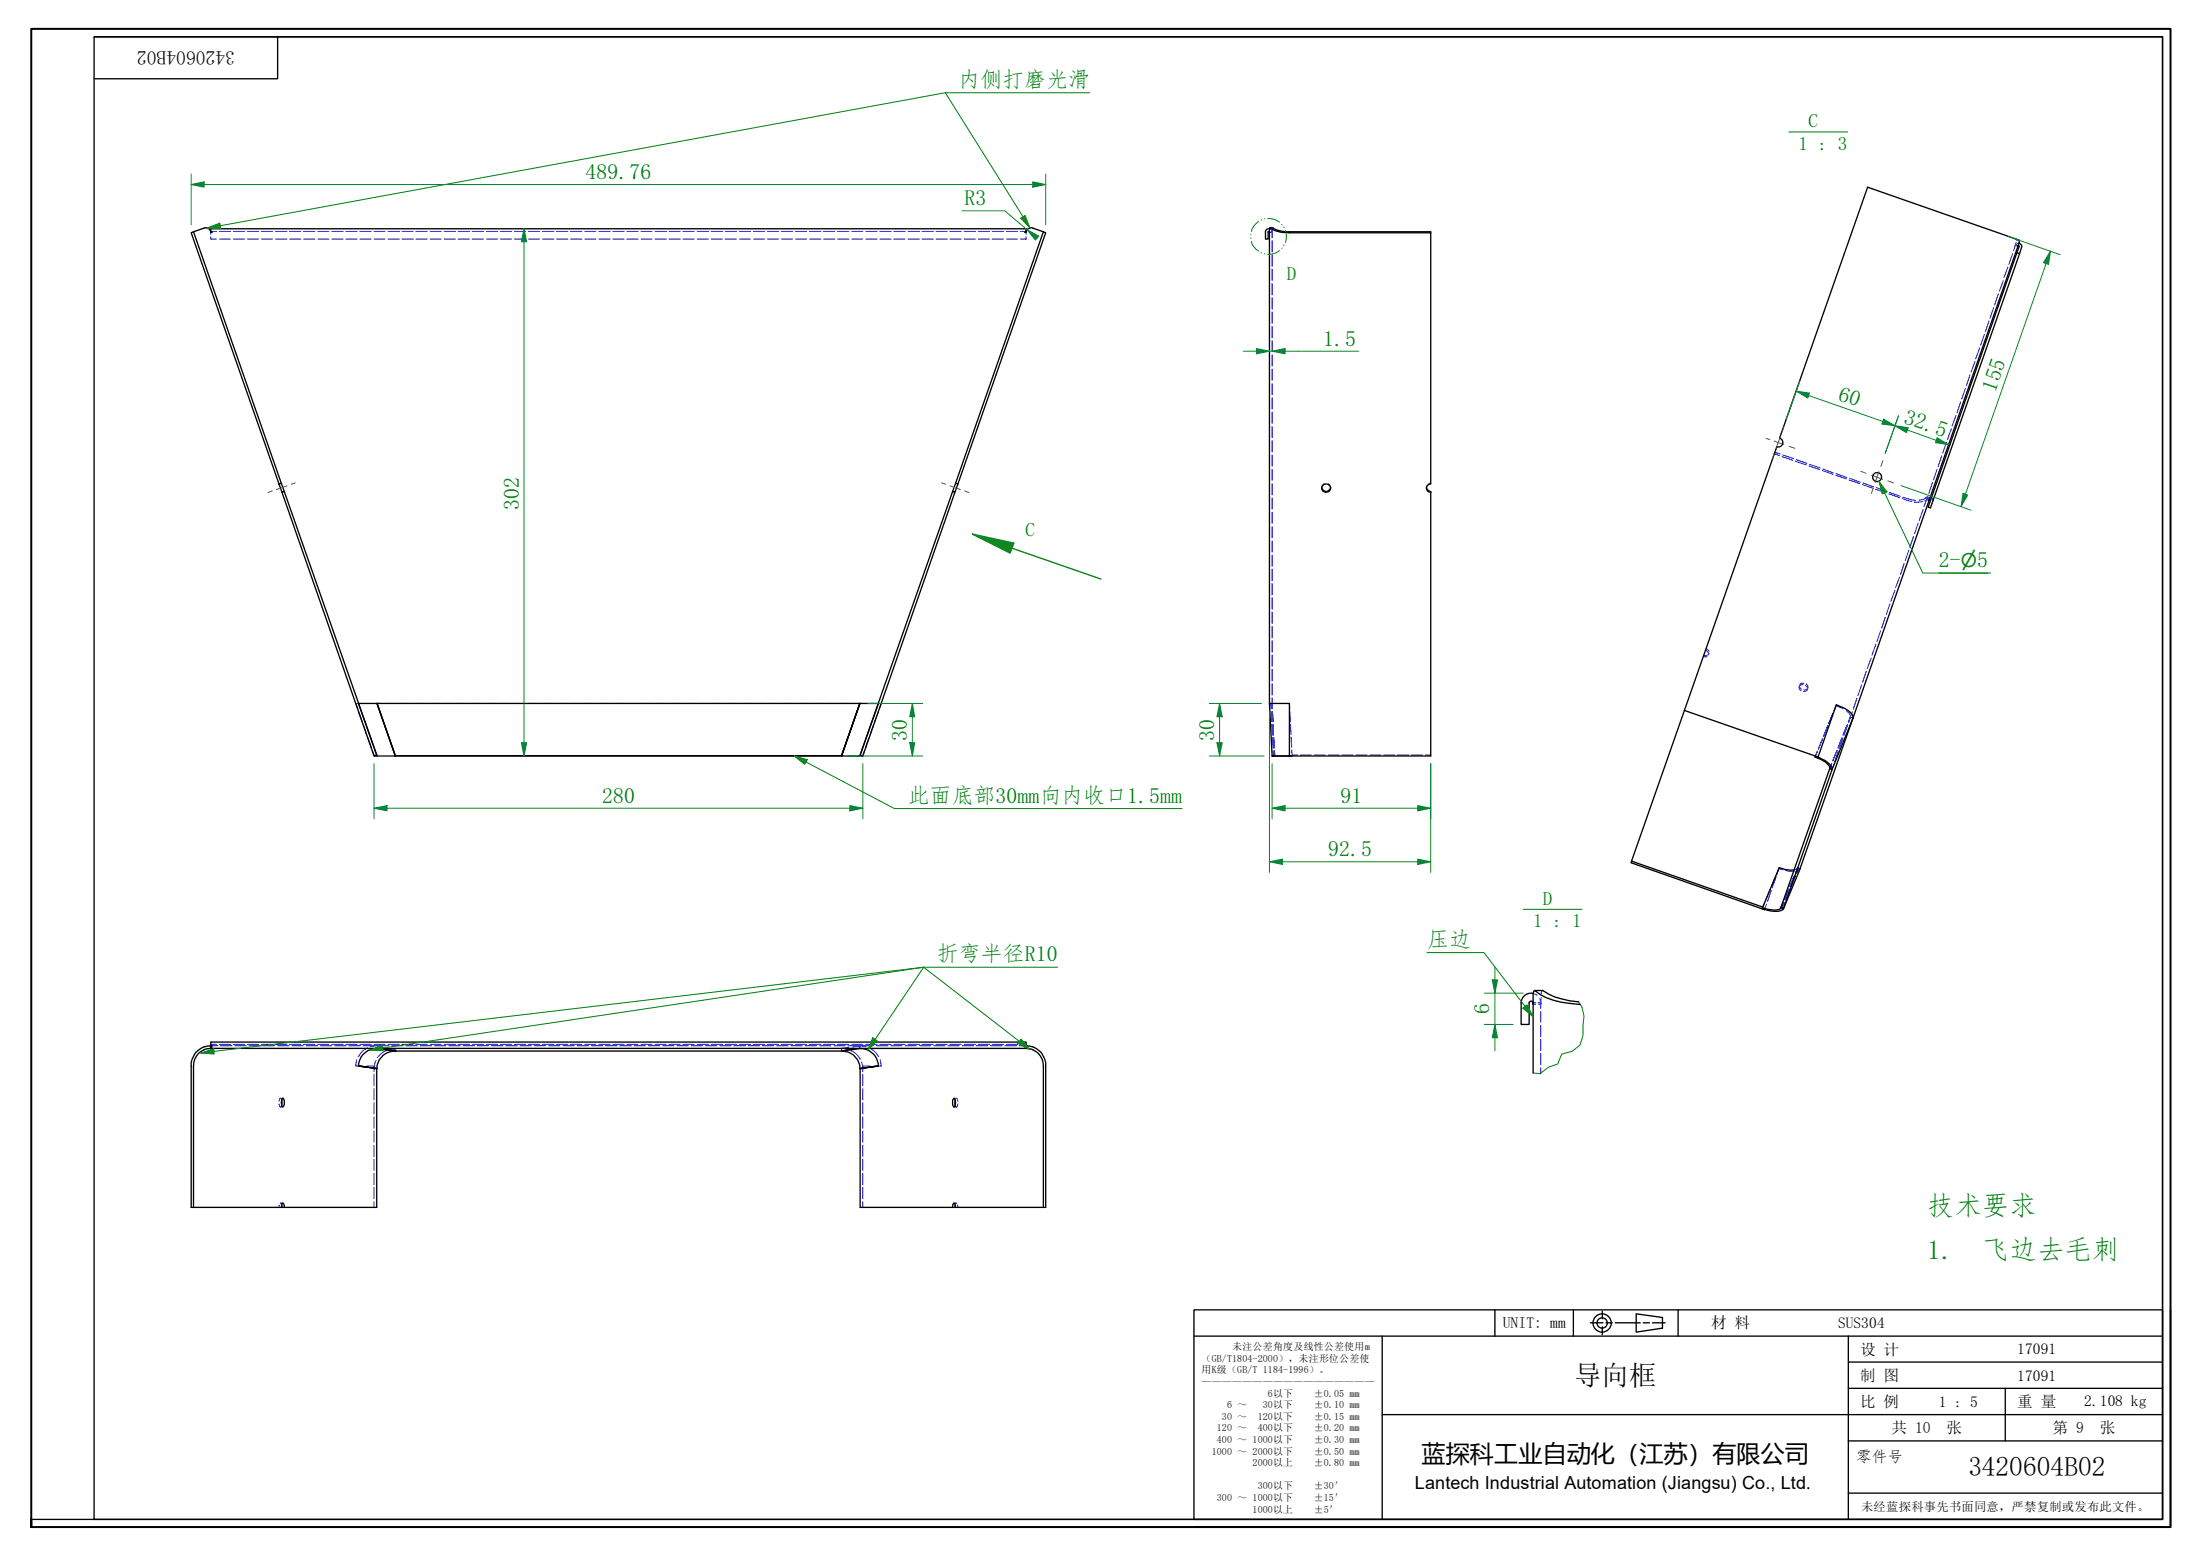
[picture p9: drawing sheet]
<svg xmlns="http://www.w3.org/2000/svg" width="420mm" height="297mm" viewBox="0 0 420 297" stroke-linecap="round" stroke-linejoin="round" font-family="sans-serif">
<g fill="none" stroke="#00f" stroke-width=".19">
<path d="M40.3 45.2v.4h1M40.3 44.3v.5M40.3 44.2h1M41.9 45.6h2.1M41.9 44.2h2.1M44.6 45.6h2.1M44.6 44.2h2.1M47.2 45.6h2.2M47.2 44.2h2.2M49.9 45.6h2.2M49.9 44.2h2.2M52.6 45.6h2.2"/>
<path d="M52.6 44.2h2.2M55.3 45.6h2.2M55.3 44.2h2.2M58 45.6h2.1M58 44.2h2.1M60.7 45.6h2.1M60.7 44.2h2.1M63.4 45.6h2.1M63.4 44.2h2.1M66 45.6h2.2M66 44.2h2.2M68.7 45.6h2.2"/>
<path d="M68.7 44.2h2.2M71.4 45.6h2.1M71.4 44.2h2.1M74.1 45.6h2.2M74.1 44.2h2.2M76.8 45.6h2.1M76.8 44.2h2.1M79.4 45.6h2.2M79.4 44.2h2.2M82.2 45.6h2.1M82.2 44.2h2.1M84.8 45.6h2.2"/>
<path d="M84.8 44.2h2.2M87.5 45.6h2.2M87.5 44.2h2.2M90.2 45.6h2.1M90.2 44.2h2.1M92.9 45.6h2.2M92.9 44.2h2.2M95.6 45.6h2.1M95.6 44.2h2.1M98.2 45.6h2.2M98.2 44.2h2.2M101 45.6h2.1"/>
<path d="M101 44.2h2.1M103.6 45.6h2.2M103.6 44.2h2.2M106.3 45.6h2.2M106.3 44.2h2.2M109 45.6h2.1M109 44.2h2.1M111.7 45.6h2.1M111.7 44.2h2.1M114.4 45.6h2.1M114.4 44.2h2.1M117 45.6h2.2"/>
<path d="M117 44.2h2.2M119.7 45.6h2.2M119.7 44.2h2.2M122.4 45.6h2.1M122.4 44.2h2.1M125.1 45.6h2.2M125.1 44.2h2.2M127.8 45.6h2.1M127.8 44.2h2.1M130.4 45.6h2.2M130.4 44.2h2.2M133.2 45.6h2.1"/>
<path d="M133.2 44.2h2.1M135.8 45.6h2.2M135.8 44.2h2.2M138.5 45.6h2.2M138.5 44.2h2.2M141.2 45.6h2.1M141.2 44.2h2.1M143.9 45.6h2.1M143.9 44.2h2.1M146.6 45.6h2.1M146.6 44.2h2.1M149.2 45.6h2.2"/>
<path d="M149.2 44.2h2.2M152 45.6h2.1M152 44.2h2.1M154.6 45.6h2.2M154.6 44.2h2.2M157.3 45.6h2.1M157.3 44.2h2.1M160 45.6h2.1M160 44.2h2.1M162.7 45.6h2.1M162.7 44.2h2.1M165.4 45.6h2.1"/>
<path d="M165.4 44.2h2.1M168 45.6h2.2M168 44.2h2.2M170.7 45.6h2.1M170.7 44.2h2.1M173.4 45.6h2.2M173.4 44.2h2.2M176.1 45.6h2.1M176.1 44.2h2.1M178.8 45.6h2.1M178.8 44.2h2.1M181.4 45.6h2.2"/>
<path d="M181.4 44.2h2.2M184.1 45.6h2.2M184.1 44.2h2.2M186.8 45.6h2.2M186.8 44.2h2.2M189.5 45.6h2.1M189.5 44.2h2.1M192.2 45.6h2.1M192.2 44.2h2.1M194.9 44.2h1.1M196 44.3v.5M196 45.2v.4h-1.1"/>
<path d="M242.4 44.4h.2M242.4 44.3h.2M242.4 43.7l.3 .1M242.8 44.4h.2M242.8 44.3h.2M242.9 44l.1 .3M243 44.4v1M243 43.9v.3M243 44.3v.1M243 45.9v2.2M243 48.6v2.2M243 51.4v2.2"/>
<path d="M243 54.1v2.2M243 56.8v2.2M243 59.5v2.3M243.1 43.5l-.1 .2M380.7 58.7l-.7 2.1M381.6 56.1l-.7 2.1M382.6 53.6l-.8 2M383.5 51l-.8 2M384.4 48.4l-.7 2.1M384.9 46.8l.2 .1M384.9 46.8l-.3 1.1M384.9 46.8h.1"/>
<path d="M384.9 46.8h.2M385.1 46.3l-.2 .4M385.1 45.6l.1 .4M385.1 46.6l-.2 .2M385.2 47h.2M385.3 46.9l.1 .1M385.6 46.4l-.3 .1M243 62.3v2.2M243 65v2.2M243 67.7v2.2M243 70.5v2.1M243 73.2v2.2"/>
<path d="M243 75.9v2.2M243 78.7v2.1M373.6 79.3l-.8 2M374.5 76.7l-.7 2.1M375.3 74.2l-.7 2M376.2 71.6l-.7 2M377.2 69l-.8 2M378.1 66.4l-.8 2.1M379 63.9l-.7 2M379.9 61.3l-.7 2.1M243 81.4v2.2M243 84.1v2.2"/>
<path d="M243 86.9v2.1M243 89.6v2.1M243 92.3v2.2M243 95v2.2M243 97.8v2.1M252.4 93.1v.1M252.9 92.4l-.3 .2-.2 .4M253.7 92.4l.2 .2 .2 .4M254.1 93.1v.1M272.4 93.1v.1M272.5 92.7l-.1 .3M273.2 92.3l-.3 .1"/>
<path d="M338.8 86.6l1.1 .4M339 86.3l1 .4M340.4 87.2l2 .7M340.5 86.9l2 .7M342.9 88.1l2.1 .7M343 87.7l2.1 .7M345.5 88.9l2 .7M345.6 88.6l2 .7M348 89.8l2.1 .7M348.1 89.5l2 .8M350.6 90.7l2 .7M350.6 90.4l2.1 .8"/>
<path d="M353.1 91.6l2.1 .7M353.3 91.3l2 .8M355.7 92.5l2 .7M355.8 92.2l2 .7M358.2 93.4l2 .7M358.3 93.1l2.1 .7M360.7 94.3l2.1 .7M360.9 94l2 .7M363.3 95.2l1.8 .5M363.4 94.9l2.4 .7M366.3 99.9l-.7 2M367.2 95.7l-1.6 .1"/>
<path d="M367.3 97.3l-.8 2.1M367.9 95.4h.1M368 94.9h-.1a1.8 1.8 0 0 1-1.4 .6M368 95l-.1 .3h.2M368 94.9h.2M368.1 95.4h-.2h.1M368.2 94.7l-.8 2.1M368.2 95.4l.2 .2M368.2 95.5l.2 .1M368.3 95.4l.1 .1M368.4 95.6h.1M368.4 95h.2"/>
<path d="M368.4 95.5h.1M368.4 95.4h.1M368.4 95l-.5 .4M368.5 95.2l-.1 .2M368.5 95l-.9 .6M369 95.2l.1 .5M369.1 92.1l-.7 2.1M370 89.6l-.7 2M370.8 87l-.7 2.1M371.7 84.4l-.7 2.1M372.7 81.8l-.8 2.1M243 100.5v2.2"/>
<path d="M243 103.2v2.2M243 106v2.1M243 108.6v2.3M243 111.4v2.2M243 114.1v2.2M243 116.8v2.2M243 119.6v2.2M360 117.8l-.7 2.1M360.9 115.3l-.7 2M361.9 112.7l-.8 2.1M362.8 110.2l-.8 2M363.7 107.6l-.7 2.1"/>
<path d="M364.6 105l-.7 2M365.4 102.4l-.7 2.1M68.1 134.3h-.2l.4 1M68.3 134.3h.2M68.5 135.8l.7 2M69.3 138.3l.7 2M72 134.3h1.1M73.7 134.3h2.1M76.3 134.3h2.2M79.1 134.3h2.1M81.8 134.3h2.1M84.5 134.3h2.2"/>
<path d="M87.2 134.3h2.1M89.9 134.3h2.2M92.6 134.3h2.2M95.3 134.3h2.2M98 134.3h2.2M100.8 134.3h2.1M103.4 134.3h2.3M106.2 134.3h2.1M108.9 134.3h2.2M111.6 134.3h2.2M114.3 134.3h2.2M117 134.3h2.2"/>
<path d="M119.8 134.3h2.1M122.4 134.3h2.3M125.2 134.3h2.1M127.9 134.3h2.1M130.6 134.3h2.2M133.3 134.3h2.1M136 134.3h2.2M138.7 134.3h2.2M141.4 134.3h2.2M144.1 134.3h2.2M146.9 134.3h2.1M149.5 134.3h2.3"/>
<path d="M152.3 134.3h2.1M155 134.3h2.2M157.7 134.3h2.2M160.4 134.3h2.2M163.1 134.3h1.1M164.2 134.3h.1M166.9 138.3l-.7 2M167.8 135.8l-.7 2M167.8 134.3h.1M168.1 134.3h.2l-.3 1M242.4 134.3h.2M242.8 135.8l.1 2"/>
<path d="M242.8 134.3h.2M242.9 138.3l.1 2M243 134.3h-.3l.1 1M243 122.3v2.2M243 125v2.2M243 127.7v2.3M243 130.5v2.2M243 133.2v1.1M243 134.3v1M243 135.8l.1 2M243.1 138.3l.1 2M246.3 134.3v1"/>
<path d="M246.3 135.8l.1 2M246.4 138.2l.2 2M325.7 124.1l.3 .2 .3 .3M325.8 123.8l.6 .5M326 125.3l-.1 .1-.6-.1M326.1 125l-.7 .1M326.3 124.9v.1M326.4 124.7v.1M343.7 131h-.1M343.7 130.8v.1M344.4 130.7a.63 .63 0 0 0-.8 .4 .63 .63 0 0 0 .4 .8M344.5 130.4a.61 .61 0 0 0-.8 .4 .61 .61 0 0 0 .3 .8"/>
<path d="M344.8 130.9a.61 .61 0 0 1 .4 .7M344.9 130.5l.4 .5-.1 .3M345.2 131.6a.6 .6 0 0 1-.8 .4M345.2 131.6h.1M345.2 131.3a.6 .6 0 0 1-.7 .4M345.2 131.3v.1M349.1 138.5l-.8 2M349.1 138.6l-.9 2M350 136.2l-.8 2M350.1 136.1l-.9 2M352 135.3l-1.4-.6-.3 1M352.6 135.7l.6 .5 .2 .5v.2"/>
<path d="M352.8 138.4l-.8 1.9M352.9 138.4l-.7 2M353.4 136.9h.1M353.4 136.9l.2 .1zM353.4 136.9l-.4 .9M353.4 136.9l-.3 1M353.7 137l.2 .1M353.8 135.9l-.8 2M354.6 133.3l-.7 2.1M355.5 130.7l-.7 2.1M356.4 128.1l-.7 2.1M357.4 125.6l-.8 2"/>
<path d="M358.3 123l-.8 2.1M359.2 120.4l-.7 2.1M70.2 140.8l.7 2M71.1 143.3l.4 1M165.1 143.3l-.4 1M166 140.8l-.7 2M243 140.8l.1 2M243.1 143.3l.2 1M243.3 140.8v2M243.3 144.3h.2l-.1-1 .1 1M246.3 144.3h.1M246.3 144.3h.1z"/>
<path d="M246.6 140.7l.1 2M246.7 143.2l.1 1M246.8 144.3h-.2h.2M246.8 144.3h.1M246.8 144.1h1M248.3 144.1h2.1M251 144.1h2.1M253.7 144.1h2.1M256.3 144.1h2.1M259 144.1h2M261.6 144.1h2.1M264.3 144.1h2.1"/>
<path d="M266.9 144.1h2.1M269.6 144.1h2.1M272.2 144.1h1M347 143.6l-.4 .9M347.1 143.4l-.4 1M348 141.1l-.7 2M348.1 141l-.8 1.9M349.4 146.7h.1M349.4 146.7l.2 .1M349.8 145.7l-.4 1M350.3 145.9l-.4 1h-.1M350.8 143.2l-.8 2.1"/>
<path d="M351.1 143.4l-.7 2M351.8 140.8l-.8 2M352 140.9l-.7 2M336.5 173.3v.2M336.6 173.2h.1M337 173.6h.1M337.1 172.2l-.5 1.1M337.4 172.6l-.4 1M338.1 169.7l-.9 2M338.3 170l-.7 2.1M339.2 167.2l-.9 1.9M339.2 167.4l-.7 2.1"/>
<path d="M339.8 165.7l-.4 1M340.6 166l-.9-.2-.3 1.1M340.6 173.4v.1M340.6 172.3l-.5 1M340.8 172.3l-.4 1.1M341 166.2l1.6 .2M341.6 169.7l-.9 2.1M341.9 169.8l-.9 2M342.7 167.2l-.9 2M342.9 166h-.3M342.9 167.2l-.8 2.1M343.3 165.7l-.1 .1"/>
<path d="M343.3 165.7l-.4 1M343.3 165.7h.1M343.5 165.7l-.3 1M343.8 165.8l-.7 .5M40.3 199.6h.1M40.3 199.4h1M40.3 199.6v.2M41.6 199.6h-1.2l.1 .2M41.9 199.4h2.1M42.1 199.6h2.2M44.6 199.4h2.1M44.8 199.6h2.3"/>
<path d="M47.2 199.4h2.2M47.6 199.6h2.2M49.9 199.4h2.2M50.3 199.6h2.2M52.6 199.4h2.2M53 199.6h2.2M55.3 199.4h2.2M55.8 199.6h2.1M58 199.4h2.1M58.5 199.6h2.1M60.7 199.4h2.1M61.2 199.6h2.2"/>
<path d="M63.4 199.4h2.1M63.9 199.6h2.2M66 199.4h2.2M66.6 199.6h2.2M68.7 199.4h2.2M69.3 199.6h2.3M71.4 199.4h2.1M72 199.6l-1.2 .2M72.1 199.6h2.2M74.1 199.4h2.2M74.8 199.6h2.2M76.8 199.4h2.1"/>
<path d="M77.5 199.6h2.2M79.4 199.4h2.2M80.3 199.6h2.1M82.2 199.4h2.1M83 199.6h2.2M84.8 199.4h2.2M85.7 199.6h2.2M87.5 199.4h2.2M88.5 199.6h2.1M90.2 199.4h2.1M91.1 199.6h2.2M92.9 199.4h2.2"/>
<path d="M93.9 199.6h2.2M95.6 199.4h2.1M96.6 199.6h2.2M98.2 199.4h2.2M99.3 199.6h2.2M101 199.4h2.1M102 199.6h2.2M103.6 199.4h2.2M104.8 199.6h2.1M106.3 199.4h2.2M107.5 199.6h2.2M109 199.4h2.1"/>
<path d="M110.2 199.6h2.2M111.7 199.4h2.1M113 199.6h2.1M114.4 199.4h2.1M115.6 199.6h2.3M117 199.4h2.2M118.4 199.6h2.2M119.7 199.4h2.2M121.1 199.6h2.2M122.4 199.4h2.1M123.8 199.6h2.2M125.1 199.4h2.2"/>
<path d="M126.6 199.6h2.1M127.8 199.4h2.1M129.3 199.6h2.1M130.4 199.4h2.2M132 199.6h2.2M133.2 199.4h2.1M134.7 199.6h2.2M135.8 199.4h2.2M137.5 199.6h2.1M138.5 199.4h2.2M140.1 199.6h2.3M141.2 199.4h2.1"/>
<path d="M142.9 199.6h2.2M143.9 199.4h2.1M145.6 199.6h2.2M146.6 199.4h2.1M148.3 199.6h2.2M149.2 199.4h2.2M151.1 199.6h2.1M152 199.4h2.1M153.8 199.6h2.2M154.6 199.4h2.2M156.5 199.6h2.2M157.3 199.4h2.1"/>
<path d="M159.3 199.6h2.1M160 199.4h2.1M161.9 199.6h2.2M162.1 199.9l-1.4 .2M162.7 199.4h2.1M164.7 199.6h2.2M165.4 199.4h2.1M165.4 199.8l-1.2-.2v.2v-.2l-1.4 .3M167.4 199.6h2.2M168 199.4h2.2M170.1 199.6h2.2M170.7 199.4h2.1"/>
<path d="M172.8 199.6h2.2M173.4 199.4h2.2M175.6 199.6h2.1M176.1 199.4h2.1M178.3 199.6h2.2M178.8 199.4h2.1M181 199.6h2.2M181.4 199.4h2.2M183.8 199.6h2.1M184.1 199.4h2.2M186.4 199.6h2.3M186.8 199.4h2.2"/>
<path d="M189.2 199.6h2.2M189.5 199.4h2.1M191.9 199.6h2.2M192.2 199.4h2.1M194.6 199.6h1.2l-.1 .2M194.9 199.4h1.1M195.8 199.6h.2M195.9 199.6h.1M195.9 199.6v.2M196 199.6h.1M292.8 191.7h.5M292.8 191.4h.5"/>
<path d="M292.9 189.7l.7 .3M293.8 191.4h.5M293.8 191.7h.5M294.1 190.7l.2 .7M294.3 191.4v1.1M294.3 193.1v2.1M294.3 195.8v2.1M294.3 198.4v2.2M294.3 190.4v.9M294.6 189.1l-.2 .1-.1 .5M40.3 200v.1M40.5 200v.1"/>
<path d="M53.3 210.7l.2 .6 .3-.4M53.5 211.3h.2M53.5 209.7h.2M53.8 210l-.3-.3-.2 .5M53.8 211.3h.2M53.8 209.7h.2M68.1 202.3l-.2 1.2h1.4M70 203.5h1.5M70.2 200.1a3.4 3.4 0 0 0-1.8 1.6M71.4 203.5v1.1M71.4 205.1v2.1M71.4 207.8v2.2"/>
<path d="M71.4 210.5v2.1M71.4 213.2v2.2M71.4 215.9v2.1M71.4 218.6v2.2M71.5 203.5h.1M71.5 203.5v.2M71.5 203.8v.2M71.6 204h-.1h.1M71.8 202.4l-.3 1.1M71.9 203.9l-.1 .1h.1M72 200v-.1l1.4 .2M72 200.1h.1"/>
<path d="M73.9 200.5a3.7 3.7 0 0 0-1.8 1.4M74.1 200.2l1.4 .2M75.5 200.1l-1.1 .2M75.5 200.1h.1M75.5 200.1v.2M75.5 200.3v.2M75.5 200.6h.1M160.7 200.1l1.2 .2M160.7 200.1v.2M160.7 200.5v.1M162.5 200.6a3.1 3.1 0 0 1 1.8 1.6M164.2 200v.1z"/>
<path d="M164.3 203.9l.2 .1h-.2M164.5 202.7l.3 1.3M164.6 204h.2h-.2M164.8 204h.1M164.8 203.5v1.1M164.8 205.1v2.1M164.8 207.8v2.2M164.8 210.5v2.1M164.8 213.2v2.2M164.8 215.9v2.1M164.8 218.6v2.2M166 200.1a3.4 3.4 0 0 1 1.8 1.6"/>
<path d="M166.2 203.5h-1.5v.1M168.1 202.3l.2 1.2h-1.4M182.2 211.3h.2M182.2 209.7h.2M182.4 210l.3-.3 .2 .5M182.5 211.3h.2M182.5 209.7h.2M182.9 210.7l-.2 .6-.3-.4M195.7 200l.1 .1M195.9 200l.1 .1M294.3 201.1v2.1M294.3 203.8v1.1"/>
<path d="M53.3 230v.5M53.5 229.7h.2M53.6 229.7l.2 .3M53.8 229.7h.2M71.4 221.3v2.1M71.4 224v2.2M71.4 226.7v2.1M71.4 229.4v1.1M164.8 221.3v2.1M164.8 224v2.2M164.8 226.7v2.1M164.8 229.4v1.1"/>
<path d="M182.2 229.7h.2M182.5 229.7h.2M182.6 229.7l-.2 .3M182.9 230v.5"/>
</g>
<g fill="none" stroke="#000" stroke-width=".25">
<path d="M37 44.2l2-.7a1.11 1.11 0 0 1 1.3 .9l.2-.1h-.2v-.6h155.7v.6h-.3l.2 .1a1.03 1.03 0 0 1 1.3-.9l2.1 .7M37 44.2l-.5 .2 16.8 48M37 44.2l16.7 48.1M241.7 44.3v1.3h.5v-1.3M242.2 44.3h.2M242.4 43.7l-.5 .1-.2 .5M242.5 43.5h.6l.8 .4 1.7 .3h27.6v48.2a.79 .79 0 0 0-.8 .8 .79 .79 0 0 0 .8 .8M273.2 44.4h-26.9a5.9 5.9 0 0 1-3.8-.9l-.1 90.8h3.9v10h-3.3h.2M385.2 48.2l-17 48.6 .5 .2 17-48.6M385.4 47h.1M385.6 46.4a.66 .66 0 0 1 .5 .8l-.4 1.2-.5-.2 .4-1.2-.2-.1v.1M53.3 92.4l.4-.1 .6 1.5-.5 .2z"/>
<path d="M54.3 93.8l17.6 50.3-.5 .2-17.6-50.3M181.9 93.8l-17.6 50.3 .5 .2M182.4 94l-17.6 50.3M182.5 92.3l16.8-48.1 .4 .2-16.8 48M182.5 92.3l-.6 1.5 .5 .2 .5-1.6M182.5 92.3l.4 .1M252.4 93.1a.86 .86 0 0 0 .9 .7 .86 .86 0 0 0 .8-.7M272.4 93.1a1.08 1.08 0 0 0 .8 .7v50.5h-30.2l-.6-10M339.9 83.7l16.8-48 28.9 10.2v.4l-31.7 90.8M339.9 83.7a.86 .86 0 0 1 .5 1.1 .86 .86 0 0 1-1.1 .5l-27.7 79.1M368.4 95.5l.2-.1v.2M72 134.3l3.5 10"/>
<path d="M72 134.3h.1M72 134.3h92.2M164.2 134.3h.1M321.7 135.6l25.5 8.9 3.5-10 2.2 1.1a1.71 1.71 0 0 1 1 1.5M353.9 137.1l-4 9.8-.5-.2M353.9 137.1l-10.1 28.7-3.2 7.7M71.5 144.3h4M72 144.3l-3.5-10h3.5l3.5 10M75.5 144.3h85.2M160.7 144.3l3.5-10h3.6l-3.6 10h.6M160.7 144.3l3.5-10-3.5 10h3.5M160.7 144.3h.1"/>
<path d="M349.4 146.7a2.23 2.23 0 0 0-1.7-1.7l-1.1-.5 .1-.1 .6 .2 1.6 .9a1.71 1.71 0 0 1 1 1.4l-9.3 26.6M349.4 146.7l-9.3 26.6M311.6 164.4l-.1 .3 25.5 8.9M311.6 164.4l25 8.8M336.6 173.3a4.4 4.4 0 0 0 3.4 .2l.1-.2M340.1 173.3h.1M340.1 173.3l.5 .2M340.1 173.3h.3M340.6 173.5a2.37 2.37 0 0 1-2.3 .4l-1.3-.3M342.6 166h-1.7l-1.1-.3-3.2 7.6-.1 .2 .5 .1M40.3 199.6l-.3 .1a3.5 3.5 0 0 0-3.3 2.5l-.2 .6v27.7h17.2l.2-.8h.1l.2 .2 .1 .6M40.3 199.6h.1"/>
<path d="M196 199.6l.2 .1a3.5 3.5 0 0 1 3.3 2.5l.2 .6v27.7h-17.2l-.2-.8h-.1l-.2 .2-.1 .6M196 199.6h.1M292.8 189.6a1.87 1.87 0 0 0-2.3 1.8v4.2h1.5v-4.1a.35 .35 0 0 1 .4-.4 .35 .35 0 0 1 .3 .4M293.1 189.1h1.5a12.4 12.4 0 0 0 6.9 2.1M301.8 191.8a17.4 17.4 0 0 1-7.7-1.9l-1-.8a5.4 5.4 0 0 0-.3 2.6v-.3v13.4M40.5 200.1h-.2v-1.2h155.7v1.2M53.8 210v.9M53.9 209.7h.1a1.47 1.47 0 0 1 0 1.6h-.1l-.2-.8zM71.9 204l-3.4-.5 3.4 .4v26.6h-18.1v-.5M75.5 200.6h.1M75.5 200.6a3.3 3.3 0 0 0-3.5 3.4M75.5 200.6l-3.5-.5a3.6 3.6 0 0 0-3.5 3.4"/>
<path d="M164.2 200.1a3.6 3.6 0 0 1 3.6 3.4M164.2 200.1l-3.5 .5a3.3 3.3 0 0 1 3.5 3.4M164.2 200.1l-3.5 .5h-85.2M164.3 204l3.5-.5-3.5 .4v26.6h18.1v-.5M182.1 209.7h.1a1.23 1.23 0 0 1 0 1.6l-.3-.5v-.6zM182.4 210v.9M195.9 200.1h.1M196 200.1h-155.5a3.3 3.3 0 0 0-3.5 3.4v27M196 200.1h.2a3.3 3.3 0 0 1 3.1 3.4v27"/>
<circle cx="253.3" cy="93.2" r=".84"/>
<circle cx="358.5" cy="91.1" r=".86"/>
</g>
<path d="M341.6 25.2h11.3M290.9 173.6h11.2" fill="none" stroke="#008000" stroke-width=".19"/>
<path d="M301.5 191.2a4.7 4.7 0 0 1 .8 4.6v1.9l-.5 1.8-1.6 1.2-1.9 .5-.8 1.9-1.7 .6-1.7 1.3-1.3-.2" fill="none" stroke="#008000" stroke-width=".19"/>
<path d="M185.7 102l7.5 2.6" fill="none" stroke="#008000" stroke-width=".25"/>
<path d="M185.7 102l7.9 1.7-.7 1.9z" fill="#008000"/>
<path d="M185.7 102l7.9 1.7-.7 1.9zM193.2 104.6l17 5.9" fill="none" stroke="#008000" stroke-width=".25"/>
<g fill="none" stroke="#008000" stroke-width=".19">
<path d="M238.9 44.8h.1M238.9 45.4v.1M239 46.1a2.67 2.67 0 0 0 1.3 1.8M240.3 42.3a2.95 2.95 0 0 0-1.3 1.9M240.9 48.2v.1M240.9 42h.1M241.5 41.8h.1M241.5 48.4l.1 .1M242.1 41.7a3.4 3.4 0 0 1 2.2 .7M244.3 47.8a2.91 2.91 0 0 1-2.2 .8M244.8 42.8l.1 .1M244.9 47.4h-.1"/>
<path d="M245.2 43.4h.1M245.2 46.8v.1M245.5 44a3.5 3.5 0 0 1 0 2.3"/>
</g>
<path d="M6 291.5v-1.4v1.4M6 290.1v-284.6h408.5v286h-408.5" fill="none" stroke="#000" stroke-width=".38"/>
<path d="M18 7h395v283.1h-395zM18 7h395M53 7v8h-35M413 7v283.1h-407" fill="none" stroke="#000" stroke-width=".25"/>
<g fill="none" stroke="#000" stroke-width=".25">
<path d="M228 250h185v40.1h-185zM228 255.1h185M264 255.1v35M285.5 250v5.1M300.5 250v5.1M303.7 252.5h2.4M306 250.3v1.5M306 253.3v1.5M306.7 252.5h1.2M308.5 252.5h4.7M312.5 250.8l5 .7v2l-5 .8zM313.8 252.5h1.2"/>
<path d="M315.6 252.5h2.4M320.5 250v5.1M353 255.1v35M414.5 250v41.5h-186.5M264 270.1h149M353 275.1h60M353 265h60M353 260h60M383 265v10.1M353 285h60"/>
<circle cx="306" cy="252.6" r="1.75"/>
<circle cx="306" cy="252.6" r=".98"/>
</g>
<path d="M52 93.7l-.8 .3M53.7 93.1l-.9 .4M54.8 92.8l-1 .3M56.4 92.2l-.8 .2M179.8 92.2l.8 .2M181.4 92.8l1 .3M182.5 93.1l1 .4M184.2 93.7l.8 .3" fill="none" stroke="#f00" stroke-width=".19"/>
<g fill="none" stroke="#f00" stroke-width=".19">
<path d="M337.2 83.7l.8 .2M338.8 86.6l-.3 1M338.8 84.2l.8 .3M339.6 84.5l-.4 1M339.6 84.5l1.1 .3M340 83.4l-.4 1.1M340.7 81.3l-.3 1.1M341.7 85.2l1.1 .4M355.3 90l1.1 .3M357.4 90.7l1.1 .4M357.8 93.2l-.4 1M358.5 91.1l-.4 1"/>
<path d="M358.5 91.1l1 .4M358.8 90l-.3 1.1M359.6 87.9l-.4 1.1M360.6 91.8l1 .4"/>
</g>
<path d="M391.6 47.9l-.8 2.4" fill="none" stroke="#00803f" stroke-width=".19"/>
<path d="M391.6 47.9l-.4 2.6-.9-.3z" fill="#00803f"/>
<path d="M391.6 47.9l-.4 2.6-.9-.3zM375.3 94.3l-.8 2.4" fill="none" stroke="#00803f" stroke-width=".19"/>
<path d="M374.9 94.2l.9 .3-1.3 2.2z" fill="#00803f"/>
<path d="M383.5 45.1l9.9 3.5M390.8 50.3l-15.5 44M363 92.7l13.4 4.7M369.8 84.1l2.3 .8M374.9 94.2l.9 .3-1.3 2.2z" fill="none" stroke="#00803f" stroke-width=".19"/>
<path d="M370 83.6l2.1 1.3-2.5-.4z" fill="#00803f"/>
<path d="M361.9 81.3l2.4 .8M370 83.6l2.1 1.3-2.5-.4z" fill="none" stroke="#00803f" stroke-width=".19"/>
<path d="M361.9 81.3l2.5 .3-.3 1z" fill="#00803f"/>
<path d="M362.6 79.4l-2.6 7.1M359.5 80.4l2.4 .9M361.9 81.3l2.5 .3-.3 1zM364.3 82.1l5.5 2" fill="none" stroke="#00803f" stroke-width=".19"/>
<path d="M359.7 80l2.2 1.3-2.5-.4z" fill="#00803f"/>
<path d="M343 74.7l2.4 .8M359.7 80l2.2 1.3-2.5-.4z" fill="none" stroke="#00803f" stroke-width=".19"/>
<path d="M343 74.7l2.6 .3-.4 1z" fill="#00803f"/>
<path d="M343 74.7l2.6 .3-.4 1zM343.7 72.8l-2.5 7.1M345.4 75.5l14.1 4.9M362.6 79.4l-2.6 7.1" fill="none" stroke="#00803f" stroke-width=".19"/>
<path d="M358.8 91.9l1.1 2.2M370.3 109.4h9.4" fill="none" stroke="#008000" stroke-width=".19"/>
<path d="M358.8 91.9l1.6 2-.9 .4z" fill="#008000"/>
<path d="M358.8 91.9l1.6 2-.9 .4zM359.9 94.1l7.3 15.3h13" fill="none" stroke="#008000" stroke-width=".19"/>
<path d="M243 67h2.4" fill="none" stroke="#00803f" stroke-width=".19"/>
<path d="M243 67l2.4-.5v1z" fill="#00803f"/>
<path d="M240 67h2.4M243 67l2.4-.5v1z" fill="none" stroke="#00803f" stroke-width=".19"/>
<path d="M240 66.5l2.4 .5-2.4 .5z" fill="#00803f"/>
<path d="M237.4 67h2.6M240 66.5l2.4 .5-2.4 .5zM242.4 67h.6M245.4 67h14.1M285.5 195.6v2.5" fill="none" stroke="#00803f" stroke-width=".19"/>
<path d="M285.5 195.6l.5 2.5h-1z" fill="#00803f"/>
<path d="M285.5 195.6l.5 2.5h-1zM285.5 187.1v2.5" fill="none" stroke="#00803f" stroke-width=".19"/>
<path d="M285 187.1h1l-.5 2.5z" fill="#00803f"/>
<path d="M283.5 195.6h5.5M283.5 189.6h7.4M285 187.1h1l-.5 2.5zM285.5 184.6v2.5M285.5 189.6v6M285.5 198.1v2.5" fill="none" stroke="#00803f" stroke-width=".19"/>
<path d="M291.3 192.1l1.5 2" fill="none" stroke="#008000" stroke-width=".19"/>
<path d="M290.8 192.5l.9-.7 1.1 2.3z" fill="#008000"/>
<path d="M272.5 181.8h10.9l7.9 10.3M290.8 192.5l.9-.7 1.1 2.3z" fill="none" stroke="#008000" stroke-width=".19"/>
<path d="M36.5 35.2h2.5" fill="none" stroke="#00803f" stroke-width=".19"/>
<path d="M36.5 35.2l2.5-.5v1z" fill="#00803f"/>
<path d="M36.5 35.2l2.5-.5v1zM197.2 35.2h2.5" fill="none" stroke="#00803f" stroke-width=".19"/>
<path d="M197.2 34.7l2.5 .5-2.5 .5z" fill="#00803f"/>
<path d="M36.5 33.2v9.7M39 35.2h158.2M197.2 34.7l2.5 .5-2.5 .5zM199.7 33.2v9.7M71.4 154.3h2.5" fill="none" stroke="#00803f" stroke-width=".19"/>
<path d="M71.4 154.3l2.5-.5v1z" fill="#00803f"/>
<path d="M71.4 154.3l2.5-.5v1zM162.3 154.3h2.5" fill="none" stroke="#00803f" stroke-width=".19"/>
<path d="M162.3 153.8l2.5 .5-2.5 .5z" fill="#00803f"/>
<path d="M71.4 145.8v10.5M73.9 154.3h88.4M100.1 141.8v2.5M162.3 153.8l2.5 .5-2.5 .5zM164.8 145.8v10.5" fill="none" stroke="#00803f" stroke-width=".19"/>
<path d="M99.6 141.8h1l-.5 2.5z" fill="#00803f"/>
<path d="M100.1 43.7v2.5M99.6 141.8h1l-.5 2.5z" fill="none" stroke="#00803f" stroke-width=".19"/>
<path d="M100.1 43.7l.5 2.5h-1z" fill="#00803f"/>
<path d="M100.1 43.7l.5 2.5h-1zM100.1 46.2v95.6" fill="none" stroke="#00803f" stroke-width=".19"/>
<path d="M151.7 144.3l2.2 1.2" fill="none" stroke="#008000" stroke-width=".19"/>
<path d="M151.7 144.3l2.5 .7-.5 .9z" fill="#008000"/>
<path d="M151.7 144.3l2.5 .7-.5 .9zM153.9 145.5l16.9 8.9h54.9M194.7 198.8l2 1.5" fill="none" stroke="#008000" stroke-width=".19"/>
<path d="M195 198.4l1.7 1.9-2.3-1.1z" fill="#008000"/>
<path d="M167.1 198.4l-1.4 2.1M176.4 184.6l18.3 14.2M195 198.4l1.7 1.9-2.3-1.1z" fill="none" stroke="#008000" stroke-width=".19"/>
<path d="M166.7 198.1l.8 .6-1.8 1.8z" fill="#008000"/>
<path d="M166.7 198.1l.8 .6-1.8 1.8zM176.4 184.6l-9.3 13.8M73.1 200.1l-2.5 .4" fill="none" stroke="#008000" stroke-width=".19"/>
<path d="M70.6 200.5l2.4-.9 .2 1z" fill="#008000"/>
<path d="M176.4 184.6l-103.3 15.5M40.8 200.7l-2.4 .3M70.6 200.5l2.4-.9 .2 1z" fill="none" stroke="#008000" stroke-width=".19"/>
<path d="M38.4 201l2.4-.8 .1 1z" fill="#008000"/>
<path d="M202 184.6h-25.6l-135.6 16.1M38.4 201l2.4-.8 .1 1z" fill="none" stroke="#008000" stroke-width=".19"/>
<path d="M196.2 43.9l1.9 1.6" fill="none" stroke="#00803f" stroke-width=".19"/>
<path d="M196.2 43.9l2.2 1.2-.7 .7z" fill="#00803f"/>
<path d="M183.7 40.2h8.2l4.3 3.7M196.2 43.9l2.2 1.2-.7 .7zM196.9 44.5l1.2 1" fill="none" stroke="#00803f" stroke-width=".19"/>
<path d="M42 43.1l-2.4 .4" fill="none" stroke="#008000" stroke-width=".19"/>
<path d="M39.6 43.5l2.4-.9 .2 1z" fill="#008000"/>
<path d="M180.5 17.7l-138.5 25.4M39.6 43.5l2.4-.9 .2 1z" fill="none" stroke="#008000" stroke-width=".19"/>
<path d="M194.9 41.6l.9-.5 .9 2.4z" fill="#008000"/>
<path d="M208.2 17.7h-27.7l16.2 25.7-.9-2.3-.9 .5 1.8 1.9" fill="none" stroke="#008000" stroke-width=".19"/>
<path d="M174.2 141.8v2.5" fill="none" stroke="#00803f" stroke-width=".19"/>
<path d="M173.7 141.8h1l-.5 2.5z" fill="#00803f"/>
<path d="M174.2 134.3v2.5M173.7 141.8h1l-.5 2.5z" fill="none" stroke="#00803f" stroke-width=".19"/>
<path d="M174.2 134.3l.5 2.5h-1z" fill="#00803f"/>
<path d="M165.7 134.3h10.5M174.2 134.3l.5 2.5h-1zM174.2 136.8v5M162.2 144.3h14M242.4 164.5h2.5" fill="none" stroke="#00803f" stroke-width=".19"/>
<path d="M242.4 164.5l2.5-.5v1z" fill="#00803f"/>
<path d="M242.4 164.5l2.5-.5v1zM270.8 164.5h2.4" fill="none" stroke="#00803f" stroke-width=".19"/>
<path d="M270.8 164l2.4 .5-2.4 .5z" fill="#00803f"/>
<path d="M242.4 135.8v30.7M243 154.3h2.4M273.2 145.8v20.7M244.9 164.5h25.9M270.8 164l2.4 .5-2.4 .5z" fill="none" stroke="#00803f" stroke-width=".19"/>
<path d="M243 154.3l2.4-.5v1z" fill="#00803f"/>
<path d="M243 154.3l2.4-.5v1zM270.8 154.3h2.4" fill="none" stroke="#00803f" stroke-width=".19"/>
<path d="M270.8 153.8l2.4 .5-2.4 .5z" fill="#00803f"/>
<path d="M232.9 134.3v2.5M243 145.8v10.5M245.4 154.3h25.4M270.8 153.8l2.4 .5-2.4 .5zM273.2 145.8v10.5" fill="none" stroke="#00803f" stroke-width=".19"/>
<path d="M232.9 134.3l.5 2.5h-1z" fill="#00803f"/>
<path d="M232.9 134.3l.5 2.5h-1zM232.9 141.8v2.5" fill="none" stroke="#00803f" stroke-width=".19"/>
<path d="M232.4 141.8h1l-.5 2.5z" fill="#00803f"/>
<path d="M230.9 134.3h10M232.9 136.8v5M230.9 144.3h10.5M232.4 141.8h1l-.5 2.5z" fill="none" stroke="#00803f" stroke-width=".19"/>
<g font-size="5.2" fill="#008000">
<text x="368" y="232">技术要求</text>
<text x="368" y="240.3">1.</text>
<text x="378.6" y="240.3">飞边去毛刺</text>
</g>
<g font-size="5.2">
<text x="300.6" y="264.4">导向框</text>
<text x="375.9" y="281.9">3420604B02</text>
</g>
<text font-size="4.6" x="271.5" y="279">蓝探科工业自动化（江苏）有限公司</text>
<g font-size="4.2" fill="#008000">
<text x="183" y="16.6">内侧打磨光滑</text>
<text x="111.8" y="34.1">489.76</text>
<text x="184.2" y="39.2">R3</text>
<text x="252.7" y="66">1.5</text>
<text x="350.8" y="76.3" transform="rotate(19 350.8 76.3)">60</text>
<text x="381.1" y="75" transform="rotate(-71 381.1 75)">155</text>
<text x="363.4" y="80.7" transform="rotate(19 363.4 80.7)">32.5</text>
<text x="99.1" y="97.4" transform="rotate(-90 99.1 97.4)">302</text>
<text x="370.3" y="108.3">2-</text>
<text x="377.6" y="108.3">5</text>
<text x="173.2" y="141.4" transform="rotate(-90 173.2 141.4)">30</text>
<text x="231.9" y="141.4" transform="rotate(-90 231.9 141.4)">30</text>
<text x="115" y="153.3">280</text>
<text x="173.4" y="153.2">此面底部30mm向内收口1.5mm</text>
<text x="256" y="153.3">91</text>
<text x="253.7" y="163.5">92.5</text>
<text x="178.9" y="183.5">折弯半径R10</text>
<text x="272.5" y="180.8">压边</text>
<text x="284.4" y="193.7" transform="rotate(-90 284.4 193.7)">6</text>
</g>
<text font-size="3.7" x="44.8" y="9.7" transform="rotate(180 44.8 9.7)">3420604B02</text>
<g font-size="3.7" fill="#008000">
<text x="343.5" y="28.6">1 : 3</text>
<text x="345.4" y="24.3">C</text>
<text x="245.7" y="53.5">D</text>
<text x="195.8" y="102.4">C</text>
<text x="294.6" y="172.8">D</text>
<text x="292.8" y="177">1 : 1</text>
</g>
<text font-size="3.6" fill="#008000" x="374.5" y="108.3">⌀</text>
<text font-size="3.4" x="270.2" y="284.2">Lantech Industrial Automation (Jiangsu) Co., Ltd.</text>
<g font-size="3">
<text x="287" y="253.5">UNIT: mm</text>
<text x="326.8" y="253.6">材 料</text>
<text x="351" y="253.5">SUS304</text>
<text x="355.3" y="263.6">制 图</text>
<text x="355.3" y="258.6">设 计</text>
<text x="385.3" y="258.6">17091</text>
<text x="385.3" y="263.6">17091</text>
<text x="355.3" y="268.6">比 例</text>
<text x="370.3" y="268.5">1 : 5</text>
<text x="385.3" y="268.7">重 量</text>
<text x="398" y="268.4">2.108 kg</text>
<text x="361.3" y="273.6">共 10</text>
<text x="371.7" y="273.6">张</text>
<text x="392" y="273.6">第 9</text>
<text x="401" y="273.6">张</text>
<text x="354.5" y="279.1">零件号</text>
</g>
<text font-size="2.3" x="355.5" y="288.4">未经蓝探科事先书面同意，严禁复制或发布此文件。</text>
<g font-size="1.9">
<text x="235.3" y="257.7">未注公差角度及线性公差使用m</text>
<text x="229.5" y="260">（GB/T1804-2000），未注形位公差使</text>
<text x="229.5" y="262.2">用K级（GB/T 1184-1996）。</text>
<text x="229.5" y="264.4">—————————————————</text>
<text x="234.4" y="268.8">6 ～</text>
<text x="241.2" y="268.8">30以下</text>
<text x="242.1" y="266.6">6以下</text>
<text x="250.9" y="266.6">±0.05 mm</text>
<text x="250.9" y="268.8">±0.10 mm</text>
<text x="232.4" y="273.2">120 ～</text>
<text x="232.4" y="275.4">400 ～ 1000以下</text>
<text x="233.4" y="271.1">30 ～</text>
<text x="240.2" y="271.1">120以下</text>
<text x="240.2" y="273.2">400以下</text>
<text x="250.9" y="271.1">±0.15 mm</text>
<text x="250.9" y="273.2">±0.20 mm</text>
<text x="250.9" y="275.4">±0.30 mm</text>
<text x="231.5" y="277.7">1000 ～ 2000以下</text>
<text x="239.2" y="279.9">2000以上</text>
<text x="250.9" y="277.7">±0.50 mm</text>
<text x="250.9" y="279.9">±0.80 mm</text>
<text x="232.4" y="286.6">300 ～ 1000以下</text>
<text x="240.2" y="284.3">300以下</text>
<text x="250.9" y="284.3">±30′</text>
<text x="250.9" y="286.6">±15′</text>
<text x="239.2" y="288.8">1000以上</text>
<text x="250.9" y="288.8">±5′</text>
</g>
</svg>
